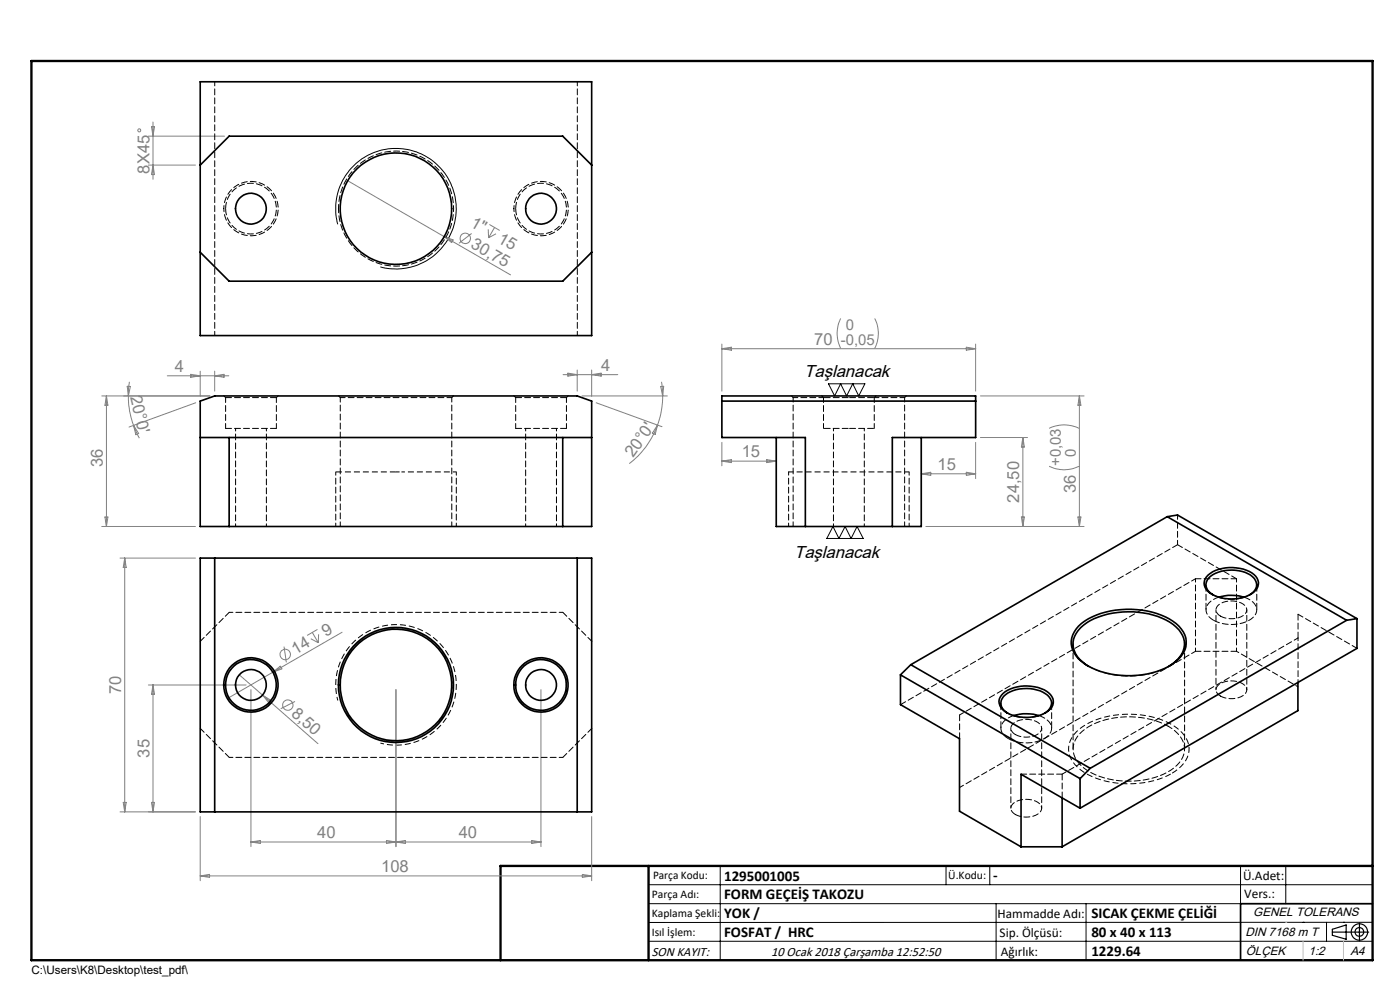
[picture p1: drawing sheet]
<svg xmlns="http://www.w3.org/2000/svg" width="297mm" height="210mm" viewBox="0 0 297 210" stroke-linecap="round" stroke-linejoin="round" font-family="sans-serif">
<g fill="none" stroke="#808080" stroke-width=".21">
<path d="M31.5 28.9h16.1M31.5 35h10M32.1 26.9h.7l-.3 2zM32.5 25.9v12.1M32.5 35l.3 2h-.7zM73.8 38.3l34.5 20M94.2 50.2l1.9 .7-.3 .6zM100 49.5l-2.6 2.1M103.6 48.6v1.8M103.8 47.6l2.2 1.3M104.9 48.3l-1.3 2.1M105.2 49.6l-1.6 .8"/>
<path d="M35.5 79.7h13M40.5 79.4l2 .3-2 .3zM42.5 78.7v5.4M45.5 78.7v4.3M45.5 79.7l2-.3v.6zM119.5 79.5h11.6M120.5 79.2l1.9 .3-1.9 .3zM122.4 78.5v4.5M125.5 78.5v5.6M125.5 79.5l2-.3v.6zM153.1 73v10M153.1 74h53.9"/>
<path d="M153.1 74l2.1-.3v.6zM178.3 67.5a7.1 7.1 0 0 0 0 6.4M185.6 67.5a6.9 6.9 0 0 1 0 6.4M205 73.7l2 .3-2 .3zM207 73v10M21.6 84h22.9M22.6 84v27.7M22.6 84l.3 2h-.6zM27 81.9l.7 .1-.5 2zM27.2 84a16.6 16.6 0 0 0 1.1 6.2M27.4 81l-.2 3M28.3 90.2l1.1 1.8-.6 .2z"/>
<path d="M28.3 90.2l1.3 2.7M41.5 85.4l-14.1 5.2M123.5 84h18.1M126.5 85.4l13.9 5.1M139.5 90.2a17.9 17.9 0 0 1-6 8.1M139.5 90.2l-.5 1.9-.6-.2zM140.2 82l.6-.1-.2 2.1zM140.3 81l.3 3M140.6 84a18.4 18.4 0 0 1-1.1 6.2M153.1 93.8v5M153.1 97.8l2.1-.3v.6zM153.1 97.8h11.6"/>
<path d="M162.7 97.5l2 .3-2 .3zM207 93.8v7.7M208 84h22M208 92.8h10M217 92.8v18.9M217 92.8l.3 2h-.6zM222.6 98.9a7.1 7.1 0 0 0 6.3 0M222.6 90.9a7.1 7.1 0 0 1 6.3 0M229 84l.3 2h-.6zM229 84v27.7M21.6 111.7h19.9M22.3 109.7h.6l-.3 2z"/>
<path d="M25.5 118.4h16M26.5 118.4v53.8M26.5 118.4l.3 2h-.7zM195.4 100.5h11.6M195.4 100.5l2-.3v.7zM196.5 111.7h33.5M205 100.2l2 .3-2 .4zM216.7 109.7h.6l-.3 2zM228.7 109.7h.6l-.3 2zM60.3 137.2l.4 3.3M65.9 135.5l1.6 .8M66.3 134.2l1.2 2.1"/>
<path d="M67.3 133.5l-2.1 1.3M67.6 134.5l-.1 1.8M72.6 134.1l-14.7 8.5M31.5 145.3h20.7M32.5 145.3v26.9M32.5 145.3l.3 2h-.7zM50.8 143.1l4.9 4.4M53.2 146.3v33.3M55.7 147.5l11.8 10.3M55.7 147.5l1.7 1-.4 .5zM57.9 142.6l-9.3 5.4M57.9 142.6l1.5-1.3 .4 .6z"/>
<path d="M62.6 148.8l-3.1 1.5M84 146.3v33.3M114.8 146.3v33.3M25.5 172.2h16M26.1 170.2h.7l-.3 2zM32.1 170.2h.7l-.3 2zM42.5 173.2v13.6M53.2 178.6h61.6M53.2 178.6l2-.3v.6zM82 178.3l4 .6v-.6l-4 .6zM112.8 178.3l2 .3-2 .3zM125.5 173.2v13.6"/>
<path d="M42.5 185.8h83M42.5 185.8l2-.3v.6zM123.5 185.5l2 .3-2 .3z"/>
<circle cx="29.5" cy="27.6" r=".31"/>
<circle cx="98.7" cy="50.6" r="1.1"/>
<circle cx="60.5" cy="138.8" r="1.1"/>
<circle cx="61" cy="149.6" r="1.1"/>
</g>
<g fill="none" stroke="#000" stroke-width=".21">
<path d="M71.6 47.6a12.8 12.8 0 0 1 11.3-16.1 12.8 12.8 0 0 1 13.8 13.9 12.8 12.8 0 0 1-16 11.2M175.8 81.4h7.7l-1.3 2.6-1.3-2.6-1.3 2.6-1.3-2.6-1.2 2.6zM176.7 111.7l1.3 2.5 1.3-2.5 1.3 2.5 1.2-2.5 1.3 2.5h-7.7zM137.6 187.7h153.6M137.6 191.7h153.6M137.6 199.7h153.6M152.8 183.7v20M200.7 183.7v4M210 183.7v4M211.3 191.7v12M230.4 191.7v12M263.2 183.7v20"/>
<path d="M272.8 183.7v8M276.4 195.6h.1M281.4 195.6v4.1M285 195.6h.1M291.2 195.6l-153.6 .1"/>
</g>
<path d="M85.2 100.1h11.6M80.7 157.6a12.8 12.8 0 0 0 16.1-11.2 12.8 12.8 0 0 0-13.9-13.9 12.8 12.8 0 0 0-11.2 16.1" fill="none" stroke="#000" stroke-width=".21" stroke-dasharray="1.3 .6" stroke-dashoffset=".5" stroke-linecap="butt"/>
<path d="M71.2 100.1h12.8" fill="none" stroke="#000" stroke-width=".21" stroke-dasharray="1.3 .6" stroke-linecap="butt"/>
<path d="M248.5 164.1a6.4 6.4 0 0 0 3.8-5.4 6.6 6.6 0 0 0-4.2-5.3 19.8 19.8 0 0 0-18.4 .7 5.4 5.4 0 0 0-2.8 6.3 9.6 9.6 0 0 0 6.8 5.1 20.2 20.2 0 0 0 14.8-1.4" fill="none" stroke="#000" stroke-width=".21" stroke-dasharray="1.3 .6" stroke-dashoffset="-.2" stroke-linecap="butt"/>
<path d="M167.3 100.1h25.6" fill="none" stroke="#000" stroke-width=".21" stroke-dasharray="1.3 .6" stroke-dashoffset=".3" stroke-linecap="butt"/>
<g fill="none" stroke="#000" stroke-width=".25">
<path d="M282.6 197.7h7.8M282.6 197.1l3-.9v3l-3-.8zM288.4 195.8v3.8M106.2 203.7h185"/>
<circle cx="288.4" cy="197.7" r="1.74"/>
<circle cx="288.4" cy="197.7" r=".93"/>
</g>
<path d="M47.5 44.3a5.8 5.8 0 0 0 8.4 5.1 5.8 5.8 0 0 0 .7-9.9 5.8 5.8 0 0 0-9.1 4v.8M109 44.3a5.8 5.8 0 0 0 8.4 5.1 5.8 5.8 0 0 0 .7-9.9 5.8 5.8 0 0 0-9 4l-.1 .8M71.2 100.1v11.5M84 100.1h1.2M96.8 111.6v-11.5M167.3 100.1v11.5M192.9 111.6v-11.5M253.6 122.8v15.4M262.3 122.8v15.4" fill="none" stroke="#000" stroke-width=".21" stroke-dasharray="1.3 .6" stroke-dashoffset=".6"/>
<g fill="none" stroke="#000" stroke-width=".21" stroke-dasharray="1.3 .6">
<path d="M47.5 84l.4 .3M47.9 84.3h10.7M47.9 90.9h10.7M58.6 84.3l.4-.3M71.8 84l.4 .3M95.8 84.3l.4-.3M109 84l.4 .3M109.4 84.3h10.8M109.4 90.9h10.8M120.2 84.3l.4-.3M167.9 84l.4 .3M174.3 84l.4 .3"/>
<path d="M185.5 84.3l.4-.3M191.9 84.3l.4-.3M167.3 100.1h.1M227.6 136.6v22.3M257.2 126.1l.2 .1M258.6 126.7a3.6 3.6 0 0 0-2.7 2.5 2.6 2.6 0 0 0 1.5 2.4M258.9 130.7a4.7 4.7 0 0 0 5.4-.6 1.42 1.42 0 0 0-1-2.2 4.8 4.8 0 0 0-5 .6 1.34 1.34 0 0 0 .6 2.2M265 126.2l.3-.1M275.4 130.3v5M203.6 156.7v-5M213.6 151.2l.3 .1M215 151.8a3.6 3.6 0 0 0-2.7 2.5 2.6 2.6 0 0 0 1.6 2.4"/>
<path d="M215.4 155.8a4.7 4.7 0 0 0 5.4-.6 1.42 1.42 0 0 0-1-2.2 4.8 4.8 0 0 0-5 .6 1.34 1.34 0 0 0 .6 2.2M221.5 151.3l.3-.1M230.8 141.3l.3 .1M247.8 141.4l.3-.1M251.3 158.9v-22.3M258.9 147.7a4.7 4.7 0 0 0 5.4-.7 1.42 1.42 0 0 0-1-2.1 4.8 4.8 0 0 0-5 .6 1.34 1.34 0 0 0 .6 2.2M215.4 172.8a4.7 4.7 0 0 0 5.4-.7 1.42 1.42 0 0 0-1-2.1 4.8 4.8 0 0 0-5 .6 1.34 1.34 0 0 0 .6 2.2M225.3 164.2v5"/>
</g>
<g fill="none" stroke="#000" stroke-width=".35">
<path d="M42.5 17.3h83v53.9h-83zM42.5 35l6.1-6.1h70.8l6.1 6.1M42.5 53.5l6.1 6.1h70.8l6.1-6.1M42.5 92.8h83M42.5 85.1l3-1.1h76.9l3.1 1.1v26.6h-83zM48.6 92.8v18.9M119.4 92.8v18.9M153.1 85.1h53.9M164.7 92.8v18.9h30.7v-18.9M42.5 118.4h83v53.8h-83zM45.5 118.4v53.8M122.4 118.4v53.8"/>
<path d="M170.9 111.7v-18.9h-17.8v-8.8h53.9v8.8h-17.7v18.9M247.6 109.6l-54.4 31.4M247.6 109.6l38.1 22M247.6 109.6l2.2-.4 38.1 22M228.8 132.8a15.6 15.6 0 0 1 11.2-3.6 15.3 15.3 0 0 1 10.1 3.6 4.7 4.7 0 0 1-.6 7.5 17.7 17.7 0 0 1-15 2.4 9.6 9.6 0 0 1-6.9-4.8 4.6 4.6 0 0 1 1.2-5.1zM256.3 122a8.4 8.4 0 0 1 9.7-.1 2.4 2.4 0 0 1-.6 4.1 8.6 8.6 0 0 1-9.2-.6 2.21 2.21 0 0 1 .1-3.4zM257.3 126.1a2.26 2.26 0 0 1-1.5-2.1 2.26 2.26 0 0 1 1.5-2.1 8.1 8.1 0 0 1 8.4 .4 2.19 2.19 0 0 1-.6 3.8M258.6 126.7a9.3 9.3 0 0 1 5.3 0M285.7 131.6l-54.4 31.4M287.9 131.2v6.3l-58.8 33.9M287.9 131.2l-2.2 .4M191 143.1l38.1 22.1"/>
<path d="M191 143.1v6.4l12.6 7.2v15.4l13 7.5M193.2 141l38.1 22M193.2 141l-2.2 2.1M212.8 147.1a8.4 8.4 0 0 1 9.7-.1 2.36 2.36 0 0 1-.6 4.1 8.8 8.8 0 0 1-8.8-.2 2.31 2.31 0 0 1-.3-3.8zM213.7 151.3a2.28 2.28 0 0 1-1.4-2.2 2.28 2.28 0 0 1 1.4-2.1 7.7 7.7 0 0 1 8.9 .8 2.2 2.2 0 0 1-.9 3.5M215 151.8a9.4 9.4 0 0 1 5.4 0M231 141.3a5.7 5.7 0 0 1-3.4-5.1 7.3 7.3 0 0 1 5.4-5.3 18.4 18.4 0 0 1 15.2 1.1 5.5 5.5 0 0 1 3 5.3 6.4 6.4 0 0 1-3.2 4M275.3 144.8v5.9l-50 28.9M216.6 179.6h8.7M225.3 169.3v10.3M229.1 165.2v6.2M229.1 171.4l-12.5-7.2v15.4"/>
<path d="M231.3 163l-2.2 2.2M291.2 191.7h-28v12"/>
<circle cx="53.2" cy="44.3" r="3.3"/>
<circle cx="84" cy="44.3" r="11.8"/>
<circle cx="114.8" cy="44.3" r="3.3"/>
<circle cx="53.2" cy="145.3" r="5.4"/>
<circle cx="53.2" cy="145.3" r="3.3"/>
<circle cx="53.2" cy="145.3" r="5.8"/>
<circle cx="84" cy="145.3" r="12.2"/>
<circle cx="84" cy="145.3" r="11.8"/>
<circle cx="114.8" cy="145.3" r="5.4"/>
<circle cx="114.8" cy="145.3" r="5.8"/>
<circle cx="114.8" cy="145.3" r="3.3"/>
</g>
<path d="M6.7 12.9h284.5v190.8h-284.5zM137.6 183.7v20M291.2 183.7h-185v20" fill="none" stroke="#000" stroke-width=".5"/>
<path d="M276.4 199.7v4M285 199.7v4" fill="none" stroke="#c0c0c0" stroke-width=".21"/>
<path d="M272.8 195.6h.1" fill="none" stroke="#c0c0c0" stroke-width=".25"/>
<path d="M47.9 84.3v6.6M58.6 90.9v-6.6M72.2 84.3h23.6M109.4 84.3v6.6M120.2 90.9v-6.6M174.7 84.3v6.6M185.5 90.9v-6.6" fill="none" stroke="#000" stroke-width=".21" stroke-dasharray="1.3 .6" stroke-dashoffset=".2"/>
<g fill="none" stroke="#000" stroke-width=".21" stroke-dasharray="1.3 .6" stroke-dashoffset=".3">
<path d="M72.2 84.3v27.3M168.3 84.3h6.4M168.3 84.3v27.3M185.5 84.3h6.4M95.8 111.6v-27.3M191.9 111.6v-27.3M249.8 115.5v-6.3M257.3 126.1a8.3 8.3 0 0 0 7.9 0M275.4 135.3l-50.1 28.9M203.6 151.7l50-28.9M213.8 151.3a8.3 8.3 0 0 0 7.9 0M247.8 154.1a5.8 5.8 0 0 1 3.5 5.2 6.6 6.6 0 0 1-4.5 4.9 18.5 18.5 0 0 1-16.1-.7 5.4 5.4 0 0 1-3-5.3 7.1 7.1 0 0 1 4.9-4.9 18.8 18.8 0 0 1 15.2 .8"/>
<path d="M203.6 167l50-28.8"/>
</g>
<path d="M50 90.9v20.7M111.5 90.9v20.7M176.8 90.9v20.7M56.5 111.6v-20.7M118.1 111.6v-20.7M183.4 111.6v-20.7M258 129.4v16.9M275.4 135.3v9.4M214.4 154.5v16.9M264.5 146.3v-16.9M275.4 145.7l-13.1-7.5M221 171.4v-16.9" fill="none" stroke="#000" stroke-width=".21" stroke-dasharray="1.3 .6" stroke-dashoffset=".7"/>
<path d="M48.6 129.9h70.8M119.4 160.7h-70.8" fill="none" stroke="#000" stroke-width=".21" stroke-dasharray="1.3 .6" stroke-dashoffset=".5"/>
<path d="M249.8 115.5l-58.7 34M42.5 136l6.1-6.1M119.4 129.9l6.2 6.1M253.6 122.8h8.7M253.6 138.2h8.7M262.3 122.8l-12.5-7.3M287.9 137.5l-12.5-7.2M125.6 154.5l-6.2 6.2M48.6 160.7l-6.1-6.2M225.3 164.2h-8.7" fill="none" stroke="#000" stroke-width=".21" stroke-dasharray="1.3 .6" stroke-dashoffset=".1"/>
<path d="M174.7 84.3h5.4M174.7 90.9h5.4M180.1 84.3h5.4M180.1 90.9h5.4" fill="none" stroke="#000" stroke-width=".21" stroke-dasharray="1.3 .6" stroke-dashoffset="-.2"/>
<path d="M47.9 44.3a5.4 5.4 0 0 1 7.8-4.8 5.4 5.4 0 0 1 .7 9.1 5.4 5.4 0 0 1-8.5-3.6v-.7M109.4 44.3a5.4 5.4 0 0 1 7.9-4.8 5.4 5.4 0 0 1 .6 9.1 5.4 5.4 0 0 1-8.4-3.6l-.1-.7M255.8 124v5.4M257.4 131.6a8.1 8.1 0 0 0 8.4-.6 2.16 2.16 0 0 0-.5-3.7l-1.4-.6M266.6 129.4v-5.4M212.3 149.1v5.4M213.9 156.7a8.1 8.1 0 0 0 8.4-.6 2.16 2.16 0 0 0-.5-3.7l-1.4-.6M223.1 154.5v-5.4" fill="none" stroke="#000" stroke-width=".21" stroke-dasharray="1.3 .6" stroke-dashoffset="-.1"/>
<path d="M122.5 17.3v53.9M71.8 44.3a12.2 12.2 0 0 0 18 10.7 12.2 12.2 0 0 0 1-20.9 12.2 12.2 0 0 0-18.9 9l-.1 1.2M45.6 71.2v-53.9M231 141.3a18.4 18.4 0 0 0 17 0" fill="none" stroke="#000" stroke-width=".21" stroke-dasharray="1.3 .6" stroke-dashoffset=".4"/>
<g font-size="3.7">
<text x="170.6" y="80">Taşlanacak</text>
<text x="168.5" y="118.4">Taşlanacak</text>
</g>
<g font-size="3.5" fill="#808080">
<text x="31.7" y="34.9" transform="rotate(-90 31.7 34.9)">X45</text>
<text x="31.7" y="36.8" transform="rotate(-90 31.7 36.8)">8</text>
<text x="99.6" y="47.9" transform="rotate(30 99.6 47.9)">1&quot;</text>
<text x="99.7" y="52.5" transform="rotate(30 99.7 52.5)">30,75</text>
<text x="105.4" y="51.3" transform="rotate(30 105.4 51.3)">15</text>
<text x="172.7" y="73.2">70 -0,05</text>
<text x="37.1" y="78.9">4</text>
<text x="127.5" y="78.7">4</text>
<text x="27.6" y="84.2" transform="rotate(76 27.6 84.2)">20°0'</text>
<text x="21.8" y="99.1" transform="rotate(-90 21.8 99.1)">36</text>
<text x="134.3" y="97.2" transform="rotate(-55 134.3 97.2)">20°0'</text>
<text x="157.3" y="97">15</text>
<text x="198.9" y="99.7">15</text>
<text x="216.2" y="106.6" transform="rotate(-90 216.2 106.6)">24,50</text>
<text x="228.2" y="104.5" transform="rotate(-90 228.2 104.5)">36</text>
<text x="69.1" y="135.2" transform="rotate(-30 69.1 135.2)">9</text>
<text x="62.7" y="138.9" transform="rotate(-30 62.7 138.9)">14</text>
<text x="25.7" y="147.2" transform="rotate(-90 25.7 147.2)">70</text>
<text x="61.6" y="151.6" transform="rotate(41 61.6 151.6)">8,50</text>
<text x="31.7" y="160.7" transform="rotate(-90 31.7 160.7)">35</text>
<text x="67.3" y="177.8">40</text>
<text x="97.3" y="177.8">40</text>
<text x="80.9" y="185">108</text>
</g>
<g font-size="3.2" fill="#808080">
<text x="179.4" y="70">0</text>
<text x="225" y="98.9" transform="rotate(-90 225 98.9)">+0,03</text>
<text x="228.2" y="97" transform="rotate(-90 228.2 97)">0</text>
</g>
<g font-size="3.2">
<text x="153.6" y="186.8">1295001005</text>
<text x="153.6" y="190.8">FORM GEÇEİŞ TAKOZU</text>
<text x="210.7" y="186.6">-</text>
<text x="153.6" y="194.8">YOK /</text>
<text x="231.5" y="194.8">SICAK ÇEKME ÇELİĞİ</text>
<text x="153.6" y="198.8">FOSFAT / HRC</text>
<text x="231.5" y="198.7">80 x 40 x 113</text>
<text x="231.5" y="202.8">1229.64</text>
</g>
<g font-size="2.8">
<text x="263.7" y="186.7">Ü.Adet:</text>
<text x="263.9" y="190.5">Vers.:</text>
<text x="211.6" y="194.8">Hammadde Adı:</text>
<text x="138.3" y="202.8">SON KAYIT:</text>
<text x="163.6" y="202.8">10 Ocak 2018 Çarşamba 12:52:50</text>
<text x="212.1" y="198.7">Sip. Ölçüsü:</text>
<text x="212.3" y="202.7">Ağırlık:</text>
</g>
<g font-size="2.6">
<text x="265.9" y="194.4">GENEL TOLERANS</text>
<text x="264.2" y="198.5">DIN 7168 m T</text>
<text x="264.3" y="202.6">ÖLÇEK</text>
<text x="277.6" y="202.6">1:2</text>
<text x="286.5" y="202.6">A4</text>
</g>
<g font-size="2.5">
<text x="138.3" y="190.5">Parça Adı:</text>
<text x="138.5" y="186.5">Parça Kodu:</text>
<text x="201.2" y="186.5">Ü.Kodu:</text>
<text x="138.3" y="194.5">Kaplama Şekli:</text>
<text x="138.3" y="198.6">Isıl İşlem:</text>
<text x="6.7" y="206.7">C:\Users\K8\Desktop\test_pdf\</text>
</g>
</svg>
